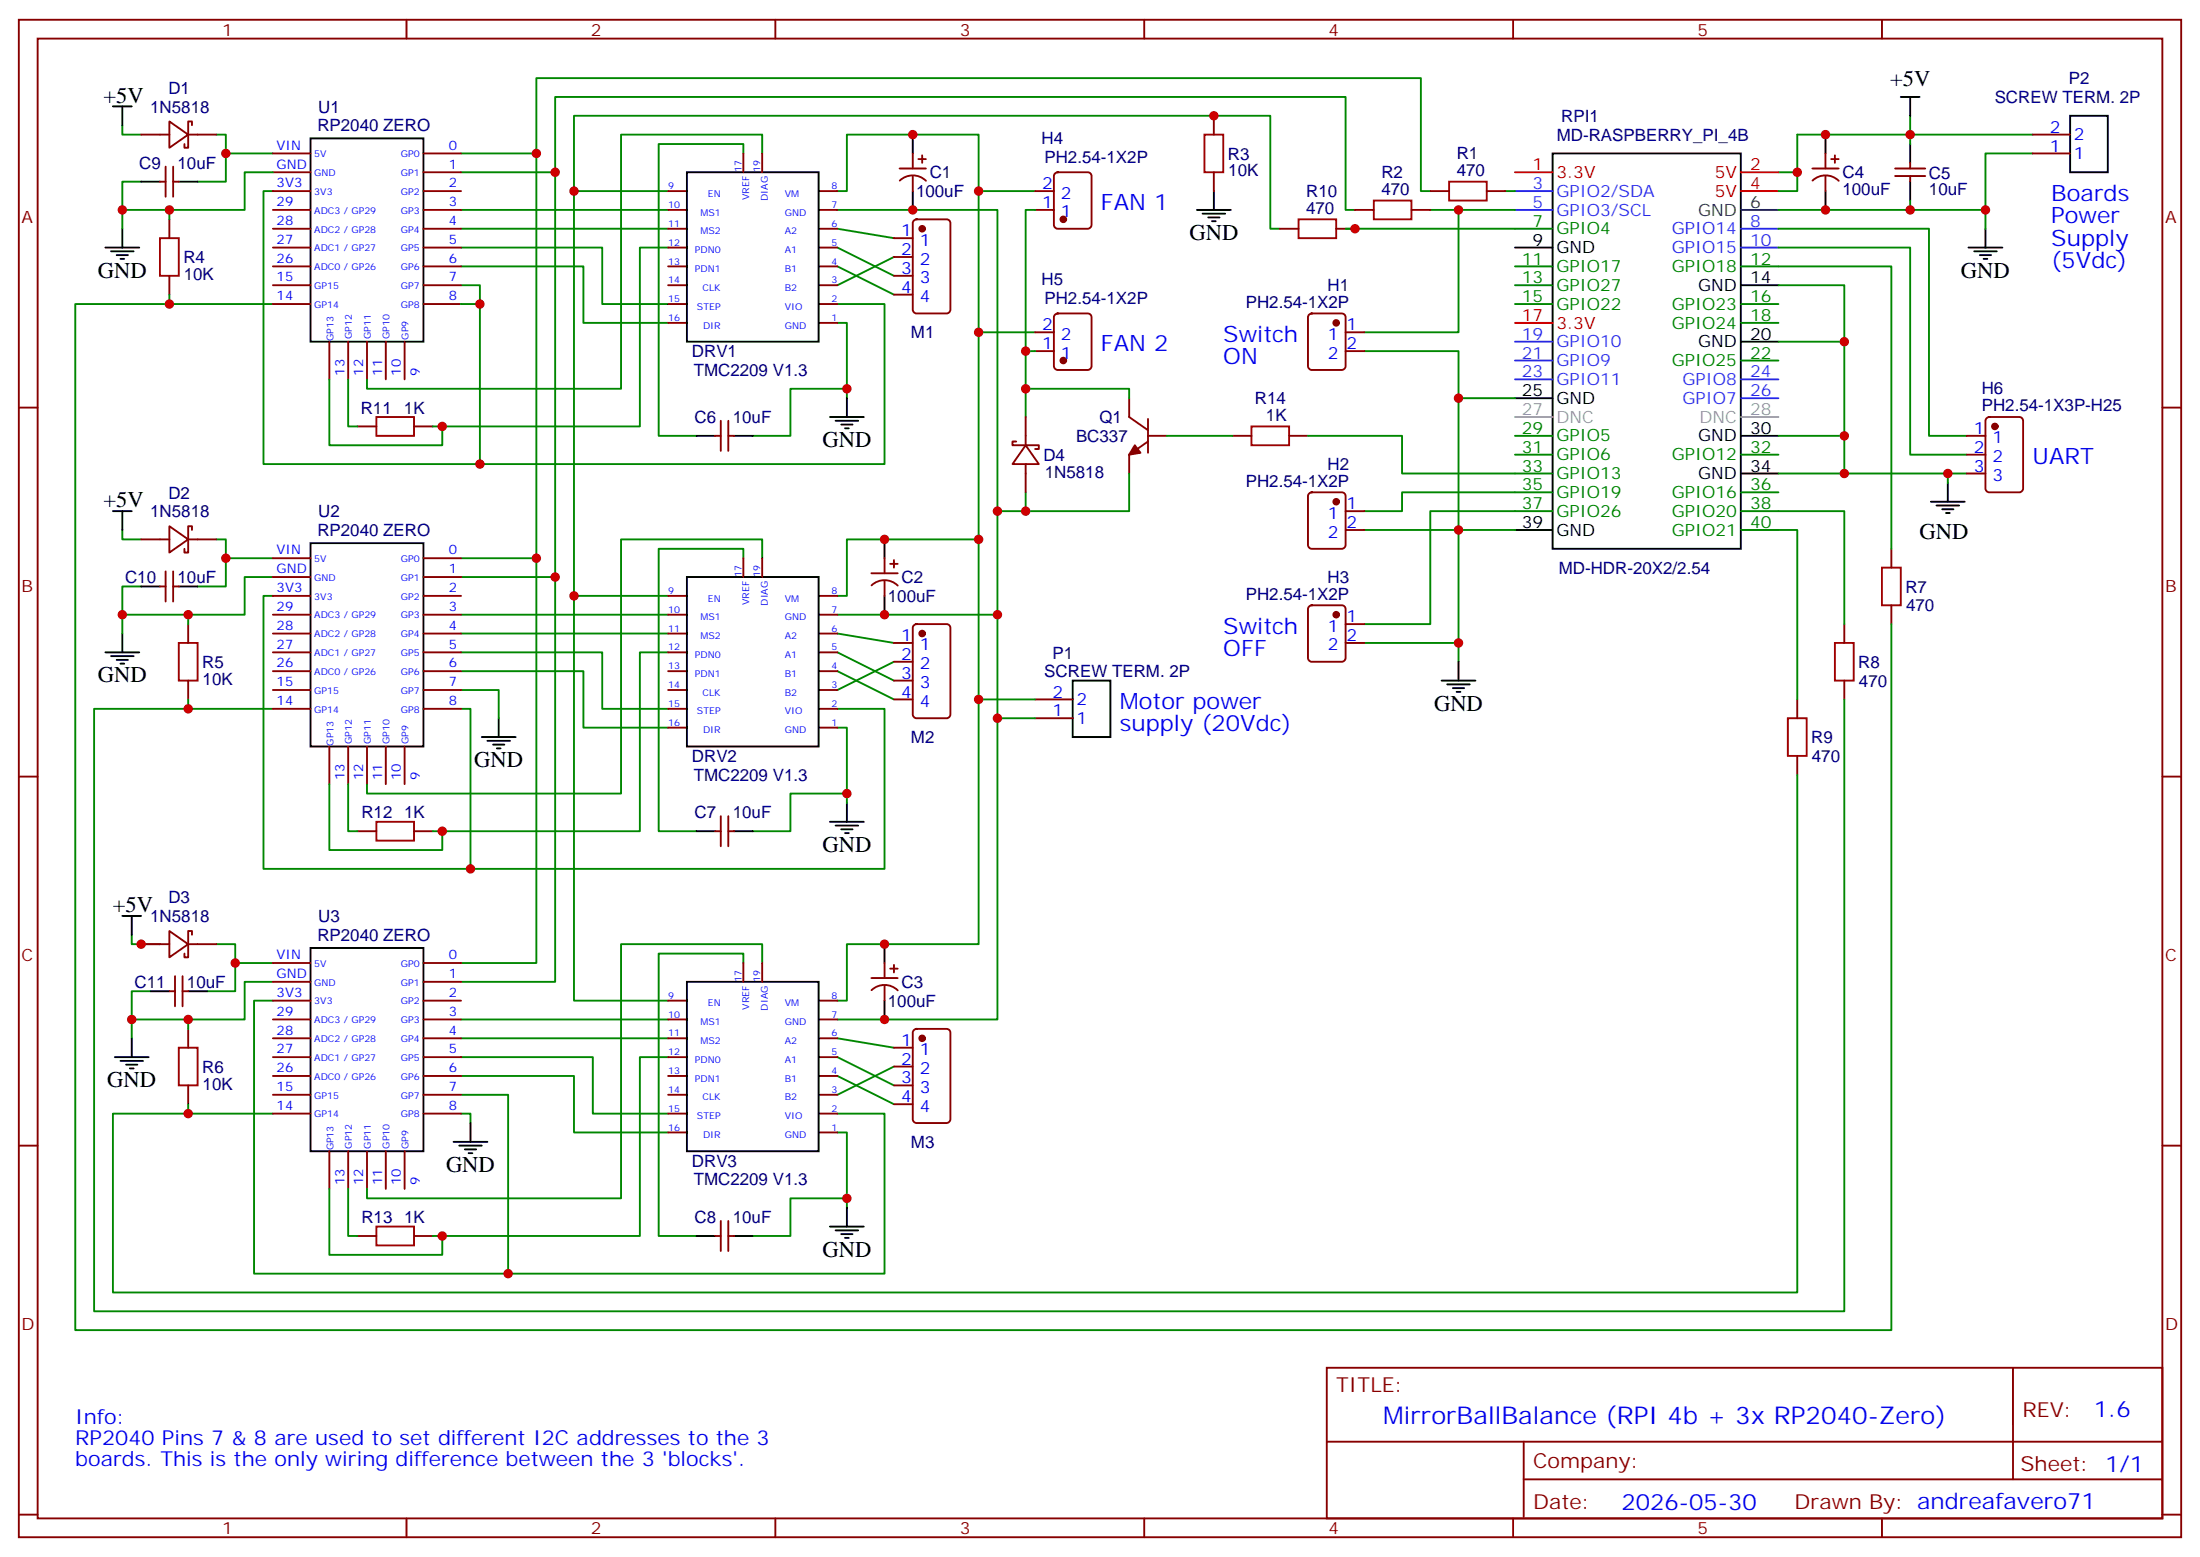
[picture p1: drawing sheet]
<svg xmlns="http://www.w3.org/2000/svg" width="412mm" height="292mm" viewBox="0 0 412 292" stroke-linecap="round" stroke-linejoin="round" font-family="sans-serif">
<g fill="none" stroke="#870000" stroke-width=".35">
<path d="M3.5 3.7h405.4v284.3h-405.4zM7.1 7.2h398.2v277.3h-398.2zM76.2 3.7v3.5M145.3 3.7v3.5M214.5 3.7v3.5M283.6 3.7v3.5M352.8 3.7v3.5M26.5 25.2h5.2M30 34h1M31 31.2v5.7M31.7 22.8l3.6 2.4-3.6 2.5zM32.5 31.2v5.7"/>
<path d="M32.5 34h1M35.3 25.2h5.3M36 23.5v-.7h-.7v4.9h-.7v-.7M51.2 28.8h7M51.2 35.8h7M51.2 39.3h7M51.2 32.3h7M79.4 28.8h7M79.4 35.8h7M79.4 39.3h7M79.4 32.3h7M125.2 35.8h3.6"/>
<path d="M125.2 39.3h3.6M139.3 28.8v3.5M142.9 28.8v3.5M153.5 35.8h3.5M153.5 39.3h3.5M168.6 31.6h5M168.7 33.8a3.5 3.5 0 0 1 4.9 .1M171.1 28.8v2.8M171.1 33v2.8M172.2 29.8h1.4M172.9 29.1v1.4M194 35.8h3.6"/>
<path d="M194 39.3h3.6M197.8 32.5l.5-.2h5.6a.71 .71 0 0 1 .7 .7v9.2a.76 .76 0 0 1-.7 .7h-5.6a.76 .76 0 0 1-.7-.7v-9.2zM227.5 21.7v3.5M227.5 32.3v3.5M254 39.3h3.5M264.6 39.3h3.5M268.1 35.8h3.5M278.7 35.8h3.5M339.7 31.6h5M339.8 33.8a3.5 3.5 0 0 1 4.9 .1M342.2 28.8v2.8M342.2 33v2.8"/>
<path d="M343.3 29.8h1.4M344 29.1v1.4M355.2 31.6h5.7M355.2 33h5.7M358.1 30.5v1.1M358.1 33v1M381 25.2h7.1M381 28.8h7.1M31.7 41.1v3.5M31.7 51.7v3.5M51.2 42.9h7M51.2 46.4h7"/>
<path d="M51.2 49.9h7M51.2 53.4h7M51.2 57h7M79.4 42.9h7M79.4 46.4h7M79.4 49.9h7M79.4 53.4h7M79.4 57h7M125.2 42.9h3.6M125.2 46.4h3.6M125.2 49.9h3.6M125.2 53.4h3.6"/>
<path d="M125.2 57h3.6M153.5 42.9h3.5M153.5 46.4h3.5M153.5 49.9h3.5M153.5 53.4h3.5M153.5 57h3.5M167.6 44.6h3.5M167.6 48.2h3.5M167.6 51.7h3.5M167.6 55.2h3.5M171.3 41.3l.5-.2h5.6a.71 .71 0 0 1 .8 .7v16.2a.76 .76 0 0 1-.8 .7h-5.6a.76 .76 0 0 1-.7-.7v-16.2zM197.8 58.9l.5-.2h5.6a.71 .71 0 0 1 .7 .7v9.2a.76 .76 0 0 1-.7 .7h-5.6a.76 .76 0 0 1-.7-.7v-9.2z"/>
<path d="M239.9 42.9h3.5M245.4 58.9l.5-.2h5.6a.71 .71 0 0 1 .7 .7v9.2a.76 .76 0 0 1-.7 .7h-5.6a.76 .76 0 0 1-.7-.7v-9.2zM250.5 42.9h3.5M3.5 76.4h3.6M61.7 64v7.1M65.3 64v7.1M67 79.9h3.6M68.8 64v7.1M72.3 64v7.1M75.8 64v7.1M77.6 79.9h3.5M125.2 60.5h3.6"/>
<path d="M135.1 78.8v5.7M136.5 78.8v5.7M153.5 60.5h3.5M192.3 78.1v5.3M194 65.8h3.6M194 62.3h3.6M211.7 74.6v3.5l3.5 2.5M215.2 78.5v6.3M252.2 65.8h3.6M252.2 62.3h3.6M372.4 78.3l.5-.2h5.6a.71 .71 0 0 1 .7 .7v12.7a.76 .76 0 0 1-.7 .8h-5.6a.76 .76 0 0 1-.7-.8v-12.7zM405.3 76.4h3.6"/>
<path d="M31.7 98.6l3.6 2.5-3.6 2.4zM36 99.3v-.7h-.7v4.9h-.7v-.7M134.1 81.7h1M136.5 81.7h1.1M190.5 82.7h-.7v.7h4.9v.7h-.7M192.3 83.4l2.4 3.6h-4.9zM192.3 87v5.3M215.2 81.7h3.5M215.2 82.7l-3.5 2.5v3.5M231.1 81.7h3.5M241.7 81.7h3.5M245.4 92.5l.5-.2h5.6a.71 .71 0 0 1 .7 .7v9.1a.76 .76 0 0 1-.7 .7h-5.6a.76 .76 0 0 1-.7-.7v-9.1z"/>
<path d="M252.2 95.8h3.6M252.2 99.3h3.6M368.7 81.7h3.5M368.7 85.2h3.5M368.7 88.7h3.5M26.5 101.1h5.2M30 109.9h1M31 107.1v5.6M32.5 107.1v5.6M32.5 109.9h1M35.3 101.1h5.3M35.3 116.9v3.6"/>
<path d="M51.2 104.6h7M51.2 108.1h7M51.2 111.7h7M51.2 115.2h7M51.2 118.7h7M79.4 104.6h7M79.4 108.1h7M79.4 111.7h7M79.4 115.2h7M79.4 118.7h7M125.2 111.7h3.6M125.2 115.2h3.6"/>
<path d="M125.2 118.7h3.6M139.3 104.6v3.5M142.9 104.6v3.5M153.5 111.7h3.5M153.5 115.2h3.5M153.5 118.7h3.5M163.3 107.4h5M163.4 109.7a3.5 3.5 0 0 1 4.9 0M165.8 104.6v2.8M165.8 108.8v2.9M166.9 105.7h1.4M167.6 105v1.4"/>
<path d="M171.3 117.2l.5-.3h5.6a.71 .71 0 0 1 .8 .8v16.2a.76 .76 0 0 1-.8 .7h-5.6a.76 .76 0 0 1-.7-.7v-16.2zM245.4 113.6l.5-.2h5.6a.71 .71 0 0 1 .7 .7v9.2a.76 .76 0 0 1-.7 .7h-5.6a.76 .76 0 0 1-.7-.7v-9.2zM252.2 116.9h3.6M345.7 116.9v3.6M354.5 102.8v3.6M354.5 113.4v3.5M35.3 127.5v3.6M51.2 122.2h7M51.2 125.8h7M51.2 129.3h7M51.2 132.8h7M61.7 139.9v7"/>
<path d="M65.3 139.9v7M68.8 139.9v7M72.3 139.9v7M75.8 139.9v7M79.4 122.2h7M79.4 125.8h7M79.4 129.3h7M79.4 132.8h7M125.2 122.2h3.6M125.2 125.8h3.6M125.2 129.3h3.6M125.2 132.8h3.6"/>
<path d="M125.2 136.3h3.6M153.5 122.2h3.5M153.5 125.8h3.5M153.5 129.3h3.5M153.5 132.8h3.5M153.5 136.3h3.5M167.6 131.1h3.5M167.6 120.5h3.5M167.6 124h3.5M167.6 127.5h3.5M194 134.6h7.1M194 131.1h7.1"/>
<path d="M252.2 120.5h3.6M336.9 131.1v3.5M345.7 127.5v3.6M3.5 145.5h3.6M67 155.8h3.6M77.6 155.8h3.5M134.1 155.8h1M135.1 152.9v5.7M136.5 155.8h1.1M136.5 152.9v5.7M336.9 141.6v3.6M405.3 145.5h3.6"/>
<path d="M26.5 176.9h5.2M31.7 174.4l3.6 2.5-3.6 2.5zM35.3 176.9h5.3M36 175.2v-.8h-.7v5h-.7v-.7M31.7 185.7h1.1M32.8 182.9v5.7M34.2 182.9v5.7M34.2 185.7h1.1M35.3 192.8v3.5M51.2 180.4h7M51.2 184h7M51.2 187.5h7"/>
<path d="M51.2 191h7M51.2 194.6h7M51.2 198.1h7M79.4 180.4h7M79.4 184h7M79.4 187.5h7M79.4 191h7M79.4 194.6h7M79.4 198.1h7M125.2 187.5h3.6M125.2 191h3.6M125.2 194.6h3.6"/>
<path d="M125.2 198.1h3.6M139.3 180.4v3.6M142.9 180.4v3.6M153.5 187.5h3.5M153.5 191h3.5M153.5 194.6h3.5M153.5 198.1h3.5M163.3 183.3h5M163.4 185.5a3.5 3.5 0 0 1 4.9 .1M165.8 180.4v2.9M165.8 184.7v2.8M166.9 181.5h1.4"/>
<path d="M167.6 180.8v1.4M167.6 196.3h3.5M167.6 199.8h3.5M171.3 193l.5-.2h5.6a.71 .71 0 0 1 .8 .7v16.2a.76 .76 0 0 1-.8 .7h-5.6a.76 .76 0 0 1-.7-.7v-16.2zM3.5 214.7h3.6M35.3 203.4v3.5M51.2 201.6h7M51.2 205.1h7M51.2 208.7h7M61.7 215.7v7.1M65.3 215.7v7.1M68.8 215.7v7.1"/>
<path d="M72.3 215.7v7.1M75.8 215.7v7.1M79.4 201.6h7M79.4 205.1h7M79.4 208.7h7M125.2 201.6h3.6M125.2 205.1h3.6M125.2 208.7h3.6M125.2 212.2h3.6M153.5 201.6h3.5M153.5 205.1h3.5M153.5 208.7h3.5"/>
<path d="M153.5 212.2h3.5M167.6 203.4h3.5M167.6 206.9h3.5M405.3 214.7h3.6M67 231.6h3.6M77.6 231.6h3.5M134.1 231.6h1M135.1 228.8v5.6M136.5 231.6h1.1M136.5 228.8v5.6M248.7 256.3h156.6v28.2h-156.6zM377.3 256.3v20.9"/>
<path d="M248.7 270.1h156.5M285.6 277.2h119.6M285.6 270.1v14.2M3.5 283.8h3.6M76.2 284.5v3.5M145.3 284.5v3.5M214.5 284.5v3.5M283.6 284.5v3.5M352.8 284.5v3.5M405.3 283.8h3.6"/>
</g>
<g fill="none" stroke="#008700" stroke-width=".35">
<path d="M22.9 23.5v1.7h3.6M26.5 34h-3.6v5.3M31.7 39.3v1.8M40.6 25.2h1.7v3.6h8.9M42.3 28.8v5.2h-5.3M51.2 35.8h-1.8v51.2h116.4v-30h-8.8M51.2 32.3h-5.3v7h-23v3.6M86.4 28.8h14.1v-14.2h165.8v21.2h1.8M86.4 39.3h38.8M86.4 32.3h17.7M100.5 28.8v75.8h-14.1M107.6 35.8v75.9h17.6"/>
<path d="M125.2 35.8h-17.6v-14.1h130.5v21.2h1.8M139.3 28.8v-1.8h-15.8v54.7h7M142.9 28.8v-3.6h-26.5v47.6h-47.6v-1.7M157 35.8h1.7v-10.6h24.7v75.9h-24.7v10.6h-1.7M157 39.3h30v75.9h-30M183.4 35.8h10.6M194 39.3h-1.7v26.5h1.7M254 39.3h-1.8v-21.1h-148.1v89.9M268.1 39.3h15.9M273.4 39.3v23h-17.6M282.2 35.8h1.8M333.4 39.3h38.8"/>
<path d="M336.9 32.3v3.5h-3.5M358.1 21.7v5.3M358.1 37.6v1.7M372.2 39.3v3.6M381 25.2h-44.1v7.1h-3.5M381 28.8h-8.8v10.5M31.7 55.2v1.8M51.2 57h-37.1v192.2h340.4v-132.3M86.4 53.4h3.6v33.6M86.4 49.9h23v10.6h15.8M86.4 46.4h26.5v10.6h12.3M86.4 42.9h38.8"/>
<path d="M86.4 57h3.6M125.2 46.4h-5.3v33.5h-38.8M157 49.9l10.6 5.3M157 46.4l10.6 5.3M157 42.9l10.6 1.7M167.6 48.2l-10.6 5.2M252.2 42.9h31.8M333.4 49.9h21.1v52.9M333.4 42.9h28.2v38.8h7.1M333.4 46.4h24.7v38.8h10.6M333.4 53.4h12.3v35.3h19.4v1.8M61.7 71.1v12.3h21.2v-3.5"/>
<path d="M65.3 71.1v8.8h1.7M157 60.5h1.7v14.1M158.7 72.8h-10.5v8.9h-7.1M183.4 62.3h10.6M192.3 65.8v7h19.4v1.8M192.3 72.8v5.3M255.8 65.8h17.6v58.2M273.4 74.6h10.6M333.4 64h12.3M22.9 99.3v1.8h3.6M192.3 92.3v3.5M211.7 88.7v7.1h-24.7"/>
<path d="M218.7 81.7h12.4M245.2 81.7h17.6v7h21.2M255.8 99.3h28.2M284 95.8h-15.9v21.1h-12.3M284 92.3h-21.2v3.5h-7M333.4 99.3h3.5v31.8M333.4 95.8h12.3v21.1M333.4 81.7h12.3M333.4 88.7h12.3M365.1 88.7h3.6M26.5 109.9h-3.6v5.3M35.3 115.2v1.7"/>
<path d="M40.6 101.1h1.7v3.5h8.9M42.3 104.6v5.3h-5.3M51.2 108.1h-5.3v7.1h-23v3.5M51.2 111.7h-1.8v51.1h38.8v-30h-1.8M86.4 108.1h17.7v75.9h-17.7M86.4 115.2h38.8M86.4 118.7h38.8M100.5 104.6v75.8h-14.1M107.6 111.7v75.8h17.6M139.3 104.6v-1.8h-15.8v53h7M142.9 104.6v-3.5h-26.5v47.6h-47.6v-1.8M157 118.7l10.6 1.8"/>
<path d="M183.4 101.1v75.8h-24.7v10.6h-1.7M187 115.2v75.8h-30M35.3 131.1v1.7M86.4 129.3h7.1v5.3M86.4 122.2h26.5v10.6h12.3M86.4 125.8h23v10.5h15.8M125.2 122.2h-5.3v33.6h-38.8M157 132.8h8.8v30h-77.6M157 136.3h1.7v14.2M157 122.2l10.6 5.3M157 125.8l10.6 5.3M167.6 124l-10.6 5.3"/>
<path d="M183.4 131.1h10.6M187 134.6h7M255.8 120.5h17.6M345.7 131.1v114.6h-328.1v-112.9h33.6M61.7 146.9v12.4h21.2v-3.5M65.3 146.9v8.9h1.7M158.7 148.7h-10.5v7.1h-7.1M336.9 145.2v97h-315.7v-33.5h30M24.7 175.2v1.7h5.3M40.6 176.9h3.5v3.5h7.1M28.2 185.7h-3.5v5.3M35.3 191v1.8"/>
<path d="M44.1 180.4v5.3h-5.3M51.2 187.5h-3.6v51.2h118.2v-30h-8.8M51.2 184h-5.3v7h-21.2v3.6M86.4 198.1h24.7v10.6h14.1M86.4 194.6h38.8M86.4 191h38.8M125.2 198.1h-5.3v33.5h-38.8M139.3 180.4v-1.7h-15.8v52.9h7M142.9 180.4v-3.5h-26.5v47.6h-47.6v-1.7M157 198.1l10.6 5.3M157 194.6l10.6 1.7M167.6 199.8l-10.6 5.3"/>
<path d="M35.3 206.9v1.8M86.4 201.6h21.2v10.6h17.6M86.4 205.1h8.8v33.6M86.4 208.7h1.8v1.7M157 212.2h1.7v14.1M157 201.6l10.6 5.3M61.7 222.8v12.3h21.2v-3.5M65.3 222.8v8.8h1.7M158.7 224.5h-10.5v7.1h-7.1"/>
</g>
<g fill="none" stroke="#000" stroke-width=".35">
<path d="M21.2 19.9h3.5M22.9 19.9v3.6M356.3 18.2h3.5M358.1 18.2v3.5M26.5 34h3.5M33.5 34h3.5M58.2 25.9h21.2v38.1h-21.2zM128.8 32.3h24.7v31.7h-24.7zM171.1 25.2v3.6M171.1 35.8v3.5M224.4 39.3h6.3M227.5 35.8v3.5"/>
<path d="M291 28.8h35.3v74h-35.3zM342.2 25.2v3.6M342.2 35.8v3.5M358.1 27v3.5M358.1 34v3.6M388.1 21.7h7v10.6h-7zM19.8 46.4h6.3M20.8 47.1h4.2M21.9 47.8h2.1M22.6 48.5h.7M22.9 42.9v3.5M225.4 40h4.3"/>
<path d="M226.5 40.7h2.1M227.2 41.5h.7M284 46.4h7M326.3 53.4h7.1M369 46.4h6.4M370.1 47.1h4.2M371.1 47.8h2.1M371.8 48.5h.7M372.2 42.9v3.5M155.6 78.1h6.3M156.6 78.8h4.3M157.7 79.6h2.1"/>
<path d="M158.7 74.6v3.5M284 74.6h7M326.3 64h7.1M21.2 95.8h3.5M22.9 95.8v3.5M130.5 81.7h3.6M137.6 81.7h3.5M158.4 80.3h.7M284 99.3h7M326.3 81.7h7.1M326.3 88.7h7.1M361.9 94h6.4"/>
<path d="M363 94.7h4.2M364.1 95.4h2.1M364.8 96.1h.7M365.1 90.5v3.5M22.9 118.7v3.5M26.5 109.9h3.5M33.5 109.9h3.5M58.2 101.8h21.2v38.1h-21.2zM128.8 108.1h24.7v31.8h-24.7zM165.8 101.1v3.5M165.8 111.7v3.5M19.8 122.2h6.3"/>
<path d="M20.8 122.9h4.2M21.9 123.6h2.1M22.6 124.4h.7M90.3 138.1h6.4M91.4 138.8h4.2M92.4 139.5h2.1M93.5 134.6v3.5M201.1 127.5h7v10.6h-7zM270.2 127.5h6.4M271.3 128.2h4.2M272.3 128.9h2.2M273 129.6h.8"/>
<path d="M273.4 124v3.5M93.1 140.2h.7M130.5 155.8h3.6M137.6 155.8h3.5M155.6 154h6.3M156.6 154.7h4.3M157.7 155.4h2.1M158.4 156.1h.7M158.7 150.5v3.5M22.9 171.6h3.6M24.7 171.6v3.6M58.2 177.6h21.2v38.1h-21.2z"/>
<path d="M165.8 176.9v3.5M21.5 198.1h6.4M22.6 198.8h4.2M23.6 199.5h2.2M24.7 194.6v3.5M28.2 185.7h3.5M35.3 185.7h3.5M128.8 184h24.7v31.7h-24.7zM165.8 187.5v3.5M24.3 200.2h.7M85 214h6.4M86.1 214.7h4.2"/>
<path d="M87.1 215.4h2.2M87.8 216.1h.7M88.2 210.4v3.6M130.5 231.6h3.6M137.6 231.6h3.5M155.6 229.8h6.3M156.6 230.5h4.3M157.7 231.2h2.1M158.4 232h.7M158.7 226.3v3.5"/>
</g>
<g fill="none" stroke="#a10000" stroke-width=".35">
<path d="M225.8 25.2h3.5v7.1h-3.5zM257.5 37.6h7.1v3.5h-7.1zM271.6 34h7.1v3.6h-7.1zM30 44.6h3.5v7.1h-3.5zM243.4 41.1h7.1v3.5h-7.1zM70.6 78.1h7v3.6h-7zM234.6 79.9h7.1v3.5h-7.1zM352.8 106.4h3.5v7h-3.5zM33.5 120.5h3.5v7h-3.5zM335.1 134.6h3.6v7h-3.6zM344 120.5h3.5v7h-3.5zM70.6 154h7v3.5h-7z"/>
<path d="M33.5 196.3h3.5v7.1h-3.5zM70.6 229.8h7v3.6h-7z"/>
</g>
<path d="M284 32.3h7M326.3 32.3h7.1M326.3 35.8h7.1M284 60.5h7" fill="none" stroke="#f00" stroke-width=".35"/>
<path d="M284 35.8h7M284 39.3h7M326.3 42.9h7.1M326.3 46.4h7.1M284 64h7M284 67.6h7M284 71.1h7M326.3 71.1h7.1M326.3 74.6h7.1" fill="none" stroke="#06c" stroke-width=".35"/>
<path d="M326.3 39.3h7.1" fill="none" stroke="#333" stroke-width=".35"/>
<g fill="none" stroke="#060" stroke-width=".35">
<path d="M284 42.9h7M284 49.9h7M284 53.4h7M284 57h7M326.3 49.9h7.1M326.3 57h7.1M326.3 60.5h7.1M326.3 67.6h7.1M284 81.7h7M284 85.2h7M284 88.7h7M284 92.3h7"/>
<path d="M284 95.8h7M326.3 85.2h7.1M326.3 92.3h7.1M326.3 95.8h7.1M326.3 99.3h7.1"/>
</g>
<path d="M284 78.1h7M326.3 78.1h7.1" fill="none" stroke="#999" stroke-width=".35"/>
<g fill="#870000" stroke="#870000" stroke-width=".35">
<path d="M212.7 83.4l1.1 1.4-2.1 .4z"/>
<circle cx="373.9" cy="79.9" r=".53"/>
<circle cx="199.3" cy="41.1" r=".53"/>
<circle cx="199.3" cy="67.6" r=".53"/>
<circle cx="250.5" cy="60.5" r=".53"/>
<circle cx="250.5" cy="94" r=".53"/>
<circle cx="250.5" cy="115.2" r=".53"/>
<circle cx="172.9" cy="42.9" r=".53"/>
<circle cx="172.9" cy="118.7" r=".53"/>
<circle cx="172.9" cy="194.6" r=".53"/>
</g>
<g fill="#c00">
<circle cx="273.4" cy="99.3" r=".88"/>
<circle cx="273.4" cy="39.3" r=".88"/>
<circle cx="273.4" cy="74.6" r=".88"/>
<circle cx="90" cy="57" r=".88"/>
<circle cx="100.5" cy="104.6" r=".88"/>
<circle cx="107.6" cy="111.7" r=".88"/>
<circle cx="88.2" cy="162.8" r=".88"/>
<circle cx="358.1" cy="39.3" r=".88"/>
<circle cx="95.3" cy="238.7" r=".88"/>
<circle cx="165.8" cy="176.9" r=".88"/>
<circle cx="165.8" cy="191" r=".88"/>
<circle cx="165.8" cy="115.2" r=".88"/>
<circle cx="358.1" cy="25.2" r=".88"/>
<circle cx="336.9" cy="32.3" r=".88"/>
<circle cx="342.2" cy="25.2" r=".88"/>
<circle cx="342.2" cy="39.3" r=".88"/>
<circle cx="372.2" cy="39.3" r=".88"/>
<circle cx="165.8" cy="101.1" r=".88"/>
<circle cx="183.4" cy="101.1" r=".88"/>
<circle cx="187" cy="115.2" r=".88"/>
<circle cx="107.6" cy="35.8" r=".88"/>
<circle cx="35.3" cy="208.7" r=".88"/>
<circle cx="35.3" cy="132.8" r=".88"/>
<circle cx="31.8" cy="57" r=".88"/>
<circle cx="100.5" cy="28.8" r=".88"/>
<circle cx="104.1" cy="32.3" r=".88"/>
<circle cx="104.1" cy="108.1" r=".88"/>
<circle cx="90" cy="87" r=".88"/>
<circle cx="227.5" cy="21.7" r=".88"/>
<circle cx="273.4" cy="120.5" r=".88"/>
<circle cx="345.7" cy="64" r=".88"/>
<circle cx="365.1" cy="88.7" r=".88"/>
<circle cx="345.7" cy="88.7" r=".88"/>
<circle cx="82.9" cy="155.8" r=".88"/>
<circle cx="82.9" cy="231.6" r=".88"/>
<circle cx="345.7" cy="81.7" r=".88"/>
<circle cx="183.4" cy="131.1" r=".88"/>
<circle cx="187" cy="134.6" r=".88"/>
<circle cx="192.3" cy="65.8" r=".88"/>
<circle cx="183.4" cy="35.8" r=".88"/>
<circle cx="183.4" cy="62.3" r=".88"/>
<circle cx="192.3" cy="72.8" r=".88"/>
<circle cx="187" cy="95.8" r=".88"/>
<circle cx="192.3" cy="95.8" r=".88"/>
<circle cx="82.9" cy="79.9" r=".88"/>
<circle cx="254" cy="42.9" r=".88"/>
<circle cx="171.1" cy="39.3" r=".88"/>
<circle cx="171.1" cy="25.2" r=".88"/>
<circle cx="158.8" cy="72.8" r=".88"/>
<circle cx="158.8" cy="148.7" r=".88"/>
<circle cx="158.8" cy="224.5" r=".88"/>
<circle cx="42.3" cy="28.8" r=".88"/>
<circle cx="31.8" cy="39.3" r=".88"/>
<circle cx="22.9" cy="39.3" r=".88"/>
<circle cx="35.3" cy="115.2" r=".88"/>
<circle cx="22.9" cy="115.2" r=".88"/>
<circle cx="42.3" cy="104.6" r=".88"/>
<circle cx="35.3" cy="191" r=".88"/>
<circle cx="24.7" cy="191" r=".88"/>
<circle cx="26.5" cy="176.9" r=".88"/>
<circle cx="44.1" cy="180.4" r=".88"/>
</g>
<text font-size="4.6" fill="#00f" x="259.3" y="266.9">MirrorBallBalance (RPI 4b + 3x RP2040-Zero)</text>
<g font-size="4.2">
<text x="354.3" y="16.1">+5V</text>
<text x="19.4" y="19.2">+5V</text>
<text x="223" y="45">GND</text>
<text x="18.3" y="52">GND</text>
<text x="367.6" y="52">GND</text>
<text x="154.2" y="83.8">GND</text>
<text x="19.4" y="95.1">+5V</text>
<text x="359.8" y="101.1">GND</text>
<text x="18.3" y="127.9">GND</text>
<text x="268.8" y="133.2">GND</text>
<text x="88.9" y="143.8">GND</text>
<text x="154.2" y="159.6">GND</text>
<text x="21.2" y="170.9">+5V</text>
<text x="20.1" y="203.7">GND</text>
<text x="83.6" y="219.6">GND</text>
<text x="154.2" y="235.5">GND</text>
</g>
<g font-size="4.2" fill="#00f">
<text x="206.4" y="39.3">FAN 1</text>
<text x="384.5" y="37.6">Boards</text>
<text x="384.5" y="41.8">Power</text>
<text x="384.5" y="46">Supply</text>
<text x="384.5" y="50.3">(5Vdc)</text>
<text x="206.4" y="65.8">FAN 2</text>
<text x="229.3" y="64">Switch</text>
<text x="229.3" y="68.3">ON</text>
<text x="381" y="87">UART</text>
<text x="229.3" y="118.7">Switch</text>
<text x="229.3" y="122.9">OFF</text>
<text x="209.9" y="132.8">Motor power</text>
<text x="209.9" y="137.1">supply (20Vdc)</text>
<text x="392.5" y="265.6">1.6</text>
<text x="304" y="282.9">2026-05-30</text>
</g>
<g font-size="3.9" fill="#800">
<text x="250.5" y="260.9">TITLE:</text>
<text x="379.1" y="265.6">REV:</text>
<text x="287.4" y="275.1">Company:</text>
<text x="378.7" y="275.7">Sheet: 1/1</text>
<text x="287.4" y="282.8">Date:</text>
<text x="336.4" y="282.8">Drawn By: andreafavero71</text>
</g>
<g font-size="3.9" fill="#00f">
<text x="14.1" y="266.9">Info:</text>
<text x="14.1" y="270.8">RP2040 Pins 7 &amp; 8 are used to set different I2C addresses to the 3</text>
<text x="14.1" y="274.6">boards. This is the only wiring difference between the 3 'blocks'.</text>
</g>
<g font-size="3.2" fill="#800">
<text x="41.6" y="6.7">1</text>
<text x="110.8" y="6.7">2</text>
<text x="179.9" y="6.7">3</text>
<text x="249.1" y="6.7">4</text>
<text x="318.2" y="6.7">5</text>
<text x="4.1" y="41.8">A</text>
<text x="405.9" y="41.8">A</text>
<text x="4.1" y="110.9">B</text>
<text x="405.9" y="110.9">B</text>
<text x="4.1" y="180.1">C</text>
<text x="405.9" y="180.1">C</text>
<text x="4.1" y="249.2">D</text>
<text x="405.9" y="249.2">D</text>
<text x="41.6" y="287.5">1</text>
<text x="110.8" y="287.5">2</text>
<text x="179.9" y="287.5">3</text>
<text x="249.1" y="287.5">4</text>
<text x="318.2" y="287.5">5</text>
</g>
<g font-size="3.2" fill="#000080">
<text x="31.6" y="17.6">D1</text>
<text x="387.8" y="15.8">P2</text>
<text x="28.2" y="21.1">1N5818</text>
<text x="59.6" y="21.1">U1</text>
<text x="292.7" y="22.8">RPI1</text>
<text x="373.9" y="19.3">SCREW TERM. 2P</text>
<text x="59.5" y="24.6">RP2040 ZERO</text>
<text x="195.3" y="27">H4</text>
<text x="230.2" y="29.9">R3</text>
<text x="273.1" y="29.8">R1</text>
<text x="291.8" y="26.4">MD-RASPBERRY_PI_4B</text>
<text x="26.1" y="31.6">C9</text>
<text x="33.3" y="31.6">10uF</text>
<text x="174.3" y="33.4">C1</text>
<text x="195.8" y="30.5">PH2.54-1X2P</text>
<text x="230.2" y="33.1">10K</text>
<text x="259" y="33.3">R2</text>
<text x="273.1" y="33">470</text>
<text x="345.4" y="33.4">C4</text>
<text x="361.6" y="33.5">C5</text>
<text x="171.7" y="36.9">100uF</text>
<text x="244.8" y="40">470</text>
<text x="244.8" y="36.8">R10</text>
<text x="259" y="36.5">470</text>
<text x="345.4" y="36.6">100uF</text>
<text x="361.6" y="36.6">10uF</text>
<text x="34.4" y="49.3">R4</text>
<text x="34.5" y="52.5">10K</text>
<text x="195.3" y="53.4">H5</text>
<text x="195.8" y="57">PH2.54-1X2P</text>
<text x="233.5" y="57.7">PH2.54-1X2P</text>
<text x="248.9" y="54.5">H1</text>
<text x="170.8" y="63.4">M1</text>
<text x="129.7" y="66.9">DRV1</text>
<text x="130" y="70.4">TMC2209 V1.3</text>
<text x="67.6" y="77.5">R11</text>
<text x="75.7" y="77.5">1K</text>
<text x="235.2" y="75.6">R14</text>
<text x="371.5" y="77.1">PH2.54-1X3P-H25</text>
<text x="371.5" y="73.9">H6</text>
<text x="130.2" y="79.3">C6</text>
<text x="137.4" y="79.3">10uF</text>
<text x="201.7" y="82.8">BC337</text>
<text x="206.1" y="79.3">Q1</text>
<text x="237.3" y="78.8">1K</text>
<text x="195.6" y="86.3">D4</text>
<text x="195.9" y="89.5">1N5818</text>
<text x="248.9" y="88">H2</text>
<text x="31.6" y="93.4">D2</text>
<text x="233.5" y="91.2">PH2.54-1X2P</text>
<text x="28.2" y="97">1N5818</text>
<text x="59.5" y="100.5">RP2040 ZERO</text>
<text x="59.6" y="97">U2</text>
<text x="292.2" y="107.5">MD-HDR-20X2/2.54</text>
<text x="23.4" y="109.3">C10</text>
<text x="33.3" y="109.3">10uF</text>
<text x="166.4" y="112.8">100uF</text>
<text x="169" y="109.3">C2</text>
<text x="233.5" y="112.4">PH2.54-1X2P</text>
<text x="248.9" y="109.2">H3</text>
<text x="357.2" y="111.1">R7</text>
<text x="357.3" y="114.5">470</text>
<text x="37.9" y="125.2">R5</text>
<text x="197.3" y="123.4">P1</text>
<text x="348.3" y="125.2">R8</text>
<text x="38" y="128.3">10K</text>
<text x="195.8" y="126.9">SCREW TERM. 2P</text>
<text x="348.5" y="128.6">470</text>
<text x="129.7" y="142.8">DRV2</text>
<text x="170.8" y="139.3">M2</text>
<text x="339.5" y="139.3">R9</text>
<text x="339.6" y="142.8">470</text>
<text x="130" y="146.3">TMC2209 V1.3</text>
<text x="67.8" y="153.4">R12</text>
<text x="75.7" y="153.4">1K</text>
<text x="130.2" y="153.4">C7</text>
<text x="137.4" y="153.3">10uF</text>
<text x="28.2" y="172.8">1N5818</text>
<text x="31.6" y="169.3">D3</text>
<text x="59.6" y="172.8">U3</text>
<text x="59.5" y="176.3">RP2040 ZERO</text>
<text x="25.2" y="185.1">C11</text>
<text x="35.1" y="185.1">10uF</text>
<text x="169" y="185.1">C3</text>
<text x="166.4" y="188.6">100uF</text>
<text x="37.9" y="201">R6</text>
<text x="38" y="204.1">10K</text>
<text x="170.8" y="215.1">M3</text>
<text x="129.7" y="218.6">DRV3</text>
<text x="130" y="222.1">TMC2209 V1.3</text>
<text x="67.8" y="229.2">R13</text>
<text x="75.7" y="229.2">1K</text>
<text x="130.2" y="229.2">C8</text>
<text x="137.4" y="229.2">10uF</text>
</g>
<g font-size="3.2" fill="#00f">
<text x="384.3" y="28.4">1</text>
<text x="384.3" y="24.9">2</text>
<text x="388.8" y="29.8">1</text>
<text x="388.8" y="26.3">2</text>
<text x="195.4" y="35.5">2</text>
<text x="195.4" y="39">1</text>
<text x="198.9" y="40.7">1</text>
<text x="198.9" y="37.2">2</text>
<text x="168.9" y="44.3">1</text>
<text x="168.9" y="47.8">2</text>
<text x="172.4" y="46">1</text>
<text x="168.9" y="51.3">3</text>
<text x="172.4" y="49.6">2</text>
<text x="172.4" y="53.1">3</text>
<text x="168.9" y="54.9">4</text>
<text x="172.4" y="56.6">4</text>
<text x="195.4" y="65.4">1</text>
<text x="195.4" y="61.9">2</text>
<text x="198.9" y="63.7">2</text>
<text x="248.9" y="63.7">1</text>
<text x="252.4" y="61.9">1</text>
<text x="252.4" y="65.4">2</text>
<text x="198.9" y="67.2">1</text>
<text x="248.9" y="67.2">2</text>
<text x="370" y="81.3">1</text>
<text x="373.5" y="83.1">1</text>
<text x="370" y="84.8">2</text>
<text x="370" y="88.4">3</text>
<text x="373.5" y="86.6">2</text>
<text x="252.4" y="95.4">1</text>
<text x="373.5" y="90.1">3</text>
<text x="248.9" y="97.2">1</text>
<text x="248.9" y="100.7">2</text>
<text x="252.4" y="99">2</text>
<text x="248.9" y="118.4">1</text>
<text x="252.4" y="116.6">1</text>
<text x="168.9" y="120.1">1</text>
<text x="168.9" y="123.6">2</text>
<text x="172.4" y="121.9">1</text>
<text x="172.4" y="125.4">2</text>
<text x="248.9" y="121.9">2</text>
<text x="252.4" y="120.1">2</text>
<text x="168.9" y="127.2">3</text>
<text x="168.9" y="130.7">4</text>
<text x="172.4" y="128.9">3</text>
<text x="197.3" y="130.7">2</text>
<text x="172.4" y="132.5">4</text>
<text x="197.3" y="134.2">1</text>
<text x="201.8" y="135.6">1</text>
<text x="201.8" y="132.1">2</text>
<text x="168.9" y="196">1</text>
<text x="172.4" y="197.7">1</text>
<text x="168.9" y="199.5">2</text>
<text x="168.9" y="203">3</text>
<text x="172.4" y="201.3">2</text>
<text x="168.9" y="206.6">4</text>
<text x="172.4" y="204.8">3</text>
<text x="172.4" y="208.3">4</text>
</g>
<g font-size="3.2" fill="#f00">
<text x="287.3" y="31.9">1</text>
<text x="291.7" y="33.3">3.3V</text>
<text x="321.4" y="33.3">5V</text>
<text x="328.1" y="31.9">2</text>
<text x="328.1" y="35.5">4</text>
<text x="321.4" y="36.9">5V</text>
<text x="285.2" y="60.1">17</text>
<text x="291.7" y="61.6">3.3V</text>
</g>
<g font-size="3.2" fill="#06c">
<text x="287.3" y="35.5">3</text>
<text x="287.3" y="39">5</text>
<text x="291.7" y="36.9">GPIO2/SDA</text>
<text x="291.7" y="40.4">GPIO3/SCL</text>
<text x="313.4" y="43.9">GPIO14</text>
<text x="313.4" y="47.4">GPIO15</text>
<text x="328.1" y="42.5">8</text>
<text x="328.1" y="46">10</text>
<text x="285.2" y="63.7">19</text>
<text x="291.7" y="65.1">GPIO10</text>
<text x="285.2" y="67.2">21</text>
<text x="285.2" y="70.7">23</text>
<text x="291.7" y="68.6">GPIO9</text>
<text x="328.1" y="70.7">24</text>
<text x="291.7" y="72.1">GPIO11</text>
<text x="315.4" y="72.1">GPIO8</text>
<text x="315.4" y="75.7">GPIO7</text>
<text x="328.1" y="74.3">26</text>
</g>
<g font-size="3.2" fill="#333">
<text x="318.3" y="40.4">GND</text>
<text x="328.1" y="39">6</text>
</g>
<g font-size="3.2" fill="#060">
<text x="287.3" y="42.5">7</text>
<text x="291.7" y="43.9">GPIO4</text>
<text x="285.2" y="49.6">11</text>
<text x="285.2" y="53.1">13</text>
<text x="291.7" y="51">GPIO17</text>
<text x="313.4" y="51">GPIO18</text>
<text x="328.1" y="49.6">12</text>
<text x="285.2" y="56.6">15</text>
<text x="291.7" y="54.5">GPIO27</text>
<text x="291.7" y="58">GPIO22</text>
<text x="313.4" y="58">GPIO23</text>
<text x="328.1" y="56.6">16</text>
<text x="313.4" y="61.6">GPIO24</text>
<text x="328.1" y="60.1">18</text>
<text x="313.4" y="68.6">GPIO25</text>
<text x="328.1" y="67.2">22</text>
<text x="285.2" y="81.3">29</text>
<text x="291.7" y="82.7">GPIO5</text>
<text x="285.2" y="84.8">31</text>
<text x="285.2" y="88.4">33</text>
<text x="291.7" y="86.3">GPIO6</text>
<text x="291.7" y="89.8">GPIO13</text>
<text x="313.4" y="86.3">GPIO12</text>
<text x="328.1" y="84.8">32</text>
<text x="285.2" y="91.9">35</text>
<text x="285.2" y="95.4">37</text>
<text x="291.7" y="93.3">GPIO19</text>
<text x="313.4" y="93.3">GPIO16</text>
<text x="328.1" y="91.9">36</text>
<text x="328.1" y="95.4">38</text>
<text x="291.7" y="96.8">GPIO26</text>
<text x="313.4" y="96.8">GPIO20</text>
<text x="313.4" y="100.4">GPIO21</text>
<text x="328.1" y="99">40</text>
</g>
<g font-size="3.2">
<text x="287.3" y="46">9</text>
<text x="291.7" y="47.4">GND</text>
<text x="328.1" y="53.1">14</text>
<text x="318.3" y="54.5">GND</text>
<text x="318.3" y="65.1">GND</text>
<text x="328.1" y="63.7">20</text>
<text x="285.2" y="74.3">25</text>
<text x="291.7" y="75.7">GND</text>
<text x="318.3" y="82.7">GND</text>
<text x="328.1" y="81.3">30</text>
<text x="318.3" y="89.8">GND</text>
<text x="328.1" y="88.4">34</text>
<text x="285.2" y="99">39</text>
<text x="291.7" y="100.4">GND</text>
</g>
<g font-size="3.2" fill="#999">
<text x="285.2" y="77.8">27</text>
<text x="328.1" y="77.8">28</text>
<text x="291.7" y="79.2">DNC</text>
<text x="318.6" y="79.2">DNC</text>
</g>
<g font-size="2.5" fill="#00f">
<text x="51.9" y="28">VIN</text>
<text x="84.2" y="28">0</text>
<text x="51.9" y="35.1">3V3</text>
<text x="51.9" y="31.6">GND</text>
<text x="84.2" y="31.6">1</text>
<text x="84.2" y="35.1">2</text>
<text x="51.9" y="38.6">29</text>
<text x="84.2" y="38.6">3</text>
<text x="51.9" y="45.7">27</text>
<text x="51.9" y="42.2">28</text>
<text x="84.2" y="42.2">4</text>
<text x="84.2" y="45.7">5</text>
<text x="51.9" y="52.7">15</text>
<text x="51.9" y="49.2">26</text>
<text x="84.2" y="49.2">6</text>
<text x="84.2" y="52.7">7</text>
<text x="51.9" y="56.3">14</text>
<text x="84.2" y="56.3">8</text>
<text x="64.6" y="70.4" transform="rotate(-90 64.6 70.4)">13</text>
<text x="68.1" y="70.4" transform="rotate(-90 68.1 70.4)">12</text>
<text x="71.6" y="70.4" transform="rotate(-90 71.6 70.4)">11</text>
<text x="75.1" y="70.4" transform="rotate(-90 75.1 70.4)">10</text>
<text x="78.7" y="70.4" transform="rotate(-90 78.7 70.4)">9</text>
<text x="51.9" y="107.4">GND</text>
<text x="51.9" y="103.9">VIN</text>
<text x="84.2" y="103.9">0</text>
<text x="84.2" y="107.4">1</text>
<text x="51.9" y="110.9">3V3</text>
<text x="84.2" y="110.9">2</text>
<text x="51.9" y="118">28</text>
<text x="51.9" y="114.5">29</text>
<text x="84.2" y="114.5">3</text>
<text x="84.2" y="118">4</text>
<text x="51.9" y="125.1">26</text>
<text x="51.9" y="121.5">27</text>
<text x="84.2" y="121.5">5</text>
<text x="84.2" y="125.1">6</text>
<text x="51.9" y="128.6">15</text>
<text x="84.2" y="128.6">7</text>
<text x="51.9" y="132.1">14</text>
<text x="84.2" y="132.1">8</text>
<text x="64.6" y="146.2" transform="rotate(-90 64.6 146.2)">13</text>
<text x="68.1" y="146.2" transform="rotate(-90 68.1 146.2)">12</text>
<text x="71.6" y="146.2" transform="rotate(-90 71.6 146.2)">11</text>
<text x="75.1" y="146.2" transform="rotate(-90 75.1 146.2)">10</text>
<text x="78.7" y="146.2" transform="rotate(-90 78.7 146.2)">9</text>
<text x="51.9" y="179.7">VIN</text>
<text x="84.2" y="179.7">0</text>
<text x="51.9" y="183.3">GND</text>
<text x="84.2" y="183.3">1</text>
<text x="51.9" y="190.3">29</text>
<text x="51.9" y="186.8">3V3</text>
<text x="84.2" y="186.8">2</text>
<text x="84.2" y="190.3">3</text>
<text x="51.9" y="197.4">27</text>
<text x="51.9" y="193.9">28</text>
<text x="84.2" y="193.9">4</text>
<text x="84.2" y="197.4">5</text>
<text x="51.9" y="200.9">26</text>
<text x="84.2" y="200.9">6</text>
<text x="51.9" y="208">14</text>
<text x="51.9" y="204.4">15</text>
<text x="84.2" y="204.4">7</text>
<text x="84.2" y="208">8</text>
<text x="64.6" y="222.1" transform="rotate(-90 64.6 222.1)">13</text>
<text x="68.1" y="222.1" transform="rotate(-90 68.1 222.1)">12</text>
<text x="71.6" y="222.1" transform="rotate(-90 71.6 222.1)">11</text>
<text x="75.1" y="222.1" transform="rotate(-90 75.1 222.1)">10</text>
<text x="78.7" y="222.1" transform="rotate(-90 78.7 222.1)">9</text>
</g>
<g font-size="1.8" fill="#00f">
<text x="58.9" y="29.5">5V</text>
<text x="75.1" y="29.5">GP0</text>
<text x="58.9" y="33">GND</text>
<text x="75.1" y="33">GP1</text>
<text x="125.2" y="35.5">9</text>
<text x="139" y="32.3" transform="rotate(-90 139 32.3)">17</text>
<text x="142.5" y="32.3" transform="rotate(-90 142.5 32.3)">19</text>
<text x="155.9" y="35.5">8</text>
<text x="58.9" y="36.5">3V3</text>
<text x="58.9" y="40">ADC3 / GP29</text>
<text x="75.1" y="36.5">GP2</text>
<text x="75.1" y="40">GP3</text>
<text x="125.2" y="39">10</text>
<text x="131.3" y="40.4">MS1</text>
<text x="132.7" y="36.9">EN</text>
<text x="140.4" y="37.5" transform="rotate(-90 140.4 37.5)">VREF</text>
<text x="143.9" y="37.7" transform="rotate(-90 143.9 37.7)">DIAG</text>
<text x="147.1" y="40.4">GND</text>
<text x="147.1" y="36.9">VM</text>
<text x="155.9" y="39">7</text>
<text x="58.9" y="43.6">ADC2 / GP28</text>
<text x="58.9" y="47.1">ADC1 / GP27</text>
<text x="75.1" y="43.6">GP4</text>
<text x="75.1" y="47.1">GP5</text>
<text x="125.2" y="42.5">11</text>
<text x="125.2" y="46">12</text>
<text x="130.3" y="47.4">PDN0</text>
<text x="131.3" y="43.9">MS2</text>
<text x="147.1" y="47.4">A1</text>
<text x="147.1" y="43.9">A2</text>
<text x="155.9" y="46">5</text>
<text x="155.9" y="42.5">6</text>
<text x="58.9" y="50.6">ADC0 / GP26</text>
<text x="75.1" y="50.6">GP6</text>
<text x="125.2" y="49.6">13</text>
<text x="125.2" y="53.1">14</text>
<text x="130.3" y="51">PDN1</text>
<text x="147.1" y="51">B1</text>
<text x="155.9" y="53.1">3</text>
<text x="155.9" y="49.6">4</text>
<text x="58.9" y="54.2">GP15</text>
<text x="58.9" y="57.7">GP14</text>
<text x="75.1" y="54.2">GP7</text>
<text x="75.1" y="57.7">GP8</text>
<text x="125.2" y="56.6">15</text>
<text x="130.6" y="58">STEP</text>
<text x="131.7" y="54.5">CLK</text>
<text x="147.1" y="58">VIO</text>
<text x="147.1" y="54.5">B2</text>
<text x="155.9" y="56.6">2</text>
<text x="62.5" y="63.9" transform="rotate(-90 62.5 63.9)">GP13</text>
<text x="66" y="63.5" transform="rotate(-90 66 63.5)">GP12</text>
<text x="69.5" y="63.5" transform="rotate(-90 69.5 63.5)">GP11</text>
<text x="73" y="63.5" transform="rotate(-90 73 63.5)">GP10</text>
<text x="76.6" y="63.6" transform="rotate(-90 76.6 63.6)">GP9</text>
<text x="125.2" y="60.1">16</text>
<text x="131.8" y="61.6">DIR</text>
<text x="147.1" y="61.6">GND</text>
<text x="155.9" y="60.1">1</text>
<text x="58.9" y="105.3">5V</text>
<text x="75.1" y="105.3">GP0</text>
<text x="58.9" y="108.8">GND</text>
<text x="58.9" y="112.4">3V3</text>
<text x="75.1" y="108.8">GP1</text>
<text x="75.1" y="112.4">GP2</text>
<text x="125.2" y="111.3">9</text>
<text x="132.7" y="112.7">EN</text>
<text x="139" y="108.1" transform="rotate(-90 139 108.1)">17</text>
<text x="140.4" y="113.4" transform="rotate(-90 140.4 113.4)">VREF</text>
<text x="142.5" y="108.1" transform="rotate(-90 142.5 108.1)">19</text>
<text x="143.9" y="113.5" transform="rotate(-90 143.9 113.5)">DIAG</text>
<text x="147.1" y="112.7">VM</text>
<text x="155.9" y="111.3">8</text>
<text x="58.9" y="115.9">ADC3 / GP29</text>
<text x="58.9" y="119.4">ADC2 / GP28</text>
<text x="75.1" y="115.9">GP3</text>
<text x="75.1" y="119.4">GP4</text>
<text x="125.2" y="114.8">10</text>
<text x="125.2" y="118.4">11</text>
<text x="131.3" y="116.2">MS1</text>
<text x="131.3" y="119.8">MS2</text>
<text x="147.1" y="119.8">A2</text>
<text x="147.1" y="116.2">GND</text>
<text x="155.9" y="118.4">6</text>
<text x="155.9" y="114.8">7</text>
<text x="58.9" y="122.9">ADC1 / GP27</text>
<text x="75.1" y="122.9">GP5</text>
<text x="125.2" y="121.9">12</text>
<text x="125.2" y="125.4">13</text>
<text x="130.3" y="123.3">PDN0</text>
<text x="147.1" y="123.3">A1</text>
<text x="155.9" y="125.4">4</text>
<text x="155.9" y="121.9">5</text>
<text x="58.9" y="126.5">ADC0 / GP26</text>
<text x="58.9" y="130">GP15</text>
<text x="75.1" y="126.5">GP6</text>
<text x="75.1" y="130">GP7</text>
<text x="125.2" y="128.9">14</text>
<text x="130.3" y="126.8">PDN1</text>
<text x="131.7" y="130.4">CLK</text>
<text x="147.1" y="130.4">B2</text>
<text x="147.1" y="126.8">B1</text>
<text x="155.9" y="128.9">3</text>
<text x="58.9" y="133.5">GP14</text>
<text x="75.1" y="133.5">GP8</text>
<text x="125.2" y="132.5">15</text>
<text x="125.2" y="136">16</text>
<text x="130.6" y="133.9">STEP</text>
<text x="131.8" y="137.4">DIR</text>
<text x="147.1" y="137.4">GND</text>
<text x="147.1" y="133.9">VIO</text>
<text x="155.9" y="136">1</text>
<text x="155.9" y="132.5">2</text>
<text x="62.5" y="139.7" transform="rotate(-90 62.5 139.7)">GP13</text>
<text x="66" y="139.4" transform="rotate(-90 66 139.4)">GP12</text>
<text x="69.5" y="139.4" transform="rotate(-90 69.5 139.4)">GP11</text>
<text x="73" y="139.4" transform="rotate(-90 73 139.4)">GP10</text>
<text x="76.6" y="139.5" transform="rotate(-90 76.6 139.5)">GP9</text>
<text x="58.9" y="181.2">5V</text>
<text x="58.9" y="184.7">GND</text>
<text x="75.1" y="181.2">GP0</text>
<text x="75.1" y="184.7">GP1</text>
<text x="139" y="184" transform="rotate(-90 139 184)">17</text>
<text x="142.5" y="184" transform="rotate(-90 142.5 184)">19</text>
<text x="58.9" y="188.2">3V3</text>
<text x="58.9" y="191.7">ADC3 / GP29</text>
<text x="75.1" y="188.2">GP2</text>
<text x="75.1" y="191.7">GP3</text>
<text x="125.2" y="187.1">9</text>
<text x="125.2" y="190.7">10</text>
<text x="132.7" y="188.6">EN</text>
<text x="140.4" y="189.2" transform="rotate(-90 140.4 189.2)">VREF</text>
<text x="143.9" y="189.3" transform="rotate(-90 143.9 189.3)">DIAG</text>
<text x="147.1" y="188.6">VM</text>
<text x="155.9" y="190.7">7</text>
<text x="155.9" y="187.1">8</text>
<text x="58.9" y="195.3">ADC2 / GP28</text>
<text x="75.1" y="195.3">GP4</text>
<text x="125.2" y="194.2">11</text>
<text x="125.2" y="197.7">12</text>
<text x="131.3" y="192.1">MS1</text>
<text x="131.3" y="195.6">MS2</text>
<text x="147.1" y="195.6">A2</text>
<text x="147.1" y="192.1">GND</text>
<text x="155.9" y="197.7">5</text>
<text x="155.9" y="194.2">6</text>
<text x="58.9" y="198.8">ADC1 / GP27</text>
<text x="58.9" y="202.3">ADC0 / GP26</text>
<text x="75.1" y="198.8">GP5</text>
<text x="75.1" y="202.3">GP6</text>
<text x="125.2" y="201.3">13</text>
<text x="130.3" y="199.1">PDN0</text>
<text x="130.3" y="202.7">PDN1</text>
<text x="147.1" y="202.7">B1</text>
<text x="147.1" y="199.1">A1</text>
<text x="155.9" y="201.3">4</text>
<text x="58.9" y="205.8">GP15</text>
<text x="58.9" y="209.4">GP14</text>
<text x="75.1" y="205.8">GP7</text>
<text x="75.1" y="209.4">GP8</text>
<text x="125.2" y="204.8">14</text>
<text x="125.2" y="208.3">15</text>
<text x="130.6" y="209.7">STEP</text>
<text x="131.7" y="206.2">CLK</text>
<text x="147.1" y="209.7">VIO</text>
<text x="147.1" y="206.2">B2</text>
<text x="155.9" y="208.3">2</text>
<text x="155.9" y="204.8">3</text>
<text x="62.5" y="215.6" transform="rotate(-90 62.5 215.6)">GP13</text>
<text x="66" y="215.2" transform="rotate(-90 66 215.2)">GP12</text>
<text x="69.5" y="215.2" transform="rotate(-90 69.5 215.2)">GP11</text>
<text x="73" y="215.2" transform="rotate(-90 73 215.2)">GP10</text>
<text x="76.6" y="215.3" transform="rotate(-90 76.6 215.3)">GP9</text>
<text x="125.2" y="211.8">16</text>
<text x="131.8" y="213.3">DIR</text>
<text x="147.1" y="213.3">GND</text>
<text x="155.9" y="211.8">1</text>
</g>
</svg>
